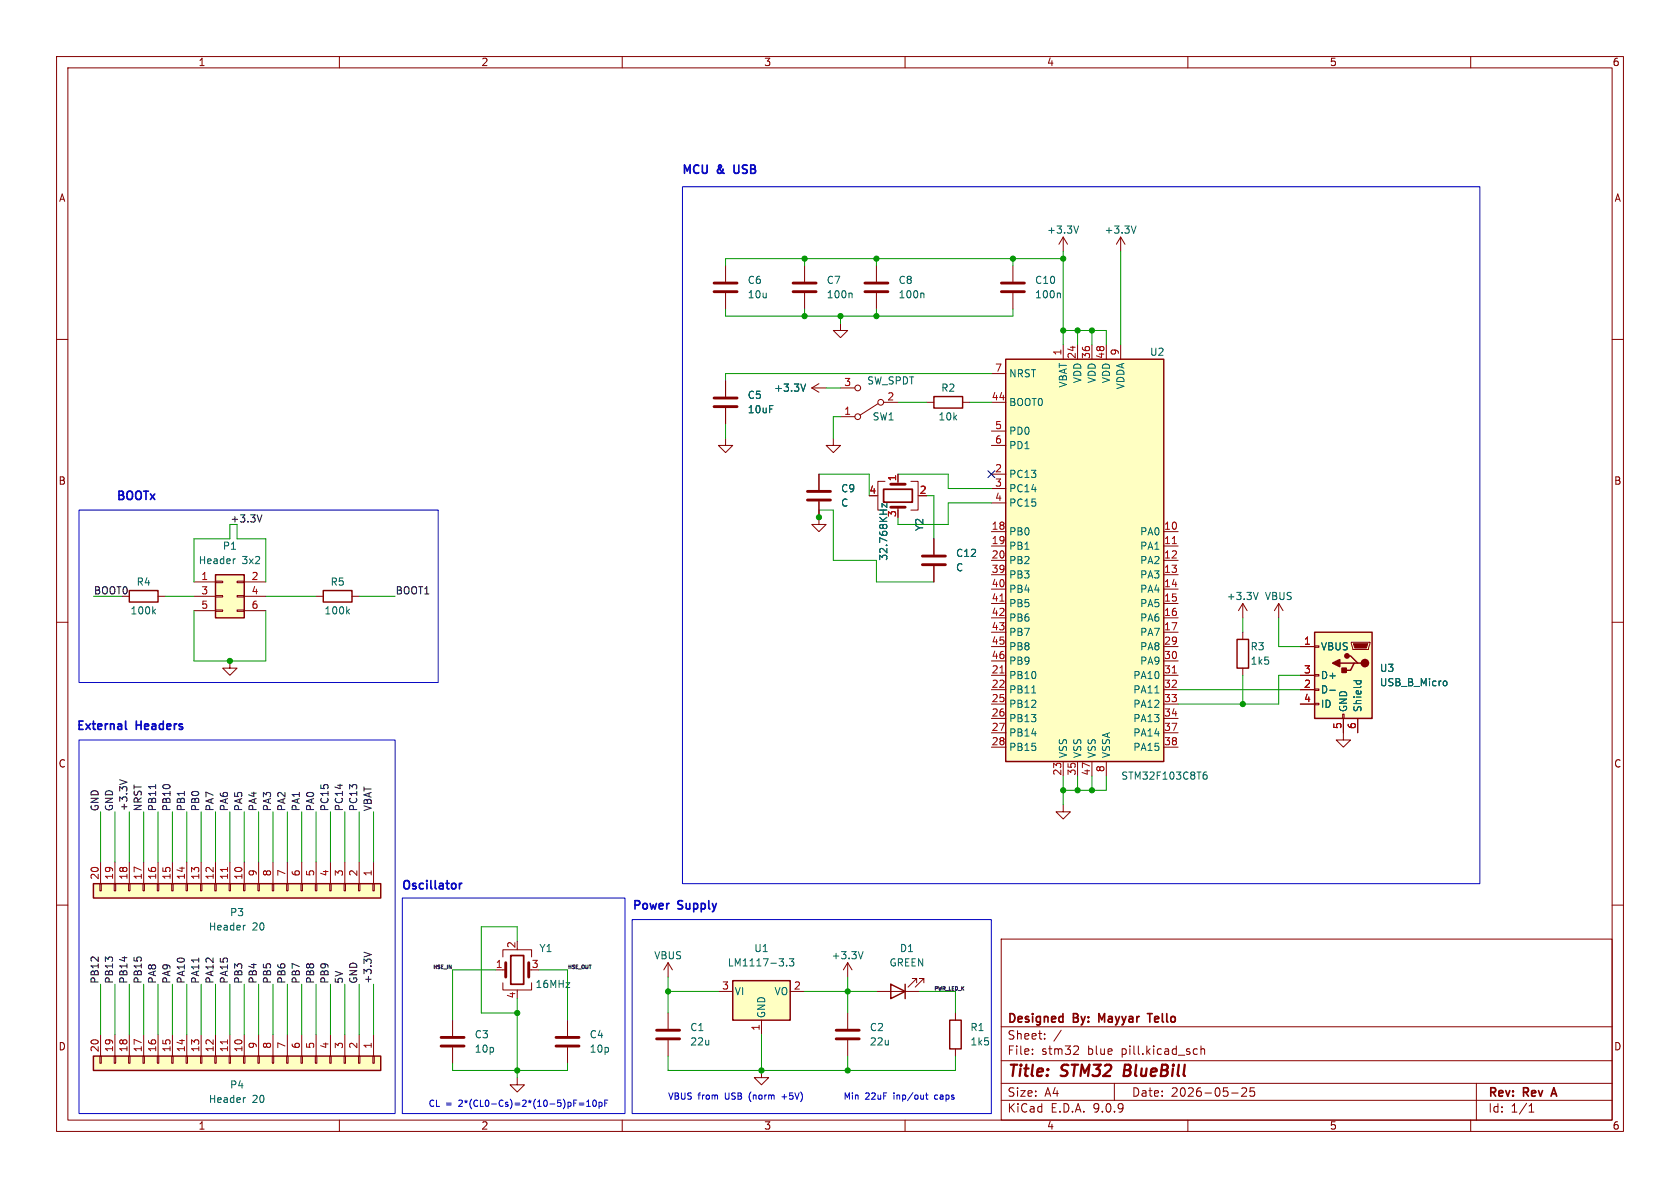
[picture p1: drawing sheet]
<svg xmlns="http://www.w3.org/2000/svg" width="297mm" height="210mm" viewBox="0 0 297 210" stroke-linecap="round" stroke-linejoin="round" font-family="sans-serif">
<g fill="none" stroke="#840000" stroke-width=".18">
<path d="M10 10h277v190h-277zM12 12h273v186h-273zM60 10v2M110 10v2M160 10v2M210 10v2M260 10v2M10 60h2M285 60h2M10 110h2M27.9 105.4h1.3M55.9 105.4h1.2"/>
<path d="M62.2 105.4h1.3M285 110h2M10 160h2M87.6 171.5h1.8M88.9 169.2v-1.3h5.1v1.3M88.9 173.7v1.3h5.1v-1.3M91.4 175v.3M118.1 170.2v2.5M118.1 179.1v2.8M118.1 170.2l-.8 1.3M118.1 170.2l.8 1.3M154.9 175.3h7.7"/>
<path d="M162.1 173.7v-.7h-.8h.8l-1.6 1.5M163.3 173.7v-.7h-.7h.7l-1.5 1.5M177 166h108v32h-108zM285 160h2M60 198v2M80 180.3v2.8M80 185.2v2.8M91.4 190.5v1.3h1.3l-1.3 1.2-1.2-1.2h1.2M100.3 180.3v2.8M100.3 185.2v2.8M110 198v2M118.1 183.9v2.8"/>
<path d="M160 198v2M177 194.5h108M177 191.5h108M177 187.5h108M177 181.5h108M182.5 186.3v.1M182.5 185.5v.1M184.7 183.6v.1M184.7 182.8v.1M187.6 182.1l-1.3 2M190.4 184.9l.3 .3-.1 .3-.9 .9h1M197 191.5v3"/>
<path d="M210 198v2M211.2 185.4l.5 .1M211.7 186.3l-.5 .1M212.3 185.5l.2-.1 .4 .1 .1 .9M212.3 184.9v1.5M217.7 193.2h1.2M219.5 192.4l.6-.1 .2 .1 .1 .3-.9 1.1h.9M221.7 192.3h-.7v.7l.2-.1h.5l.1 .3-.1 .5-.2 .1-.5-.1M260 198v2M261 191.5v6.5M270.3 196.6h.9M270.3 195.5l.4-.4v1.5"/>
</g>
<path d="M90.3 168.9h2.3v5.1h-2.3zM202.8 179.2h.9M203.3 179.2v1.5M194.8 180.3l-.5-1.1v1.5M274.3 193.4h.8M274.7 192.3l-.5 1.5" fill="none" stroke="#840000" stroke-width=".3"/>
<path d="M198.9 188.2l-.3 2h.8" fill="none" stroke="#840000" stroke-width=".4"/>
<path d="M22.9 104.4h5v2h-5zM57.1 104.4h5.1v2h-5.1zM157.5 174l2.5 1.3-2.5 1.2zM160 174v2.5" fill="none" stroke="#840000" stroke-width=".25"/>
<path d="M27.1 108l.4 .5M27.5 107.7l-.5 .5M61.4 108l.4 .5M61.8 107.7l-.5 .5" fill="none" stroke="#006464" stroke-width=".18"/>
<path d="M89.4 170.2v2.5M93.5 170.2v2.5M78 183.4h4M78 184.9h4M98.3 183.4h4.1M98.3 184.9h4.1M116.1 182.1h4M116.1 183.6h4" fill="none" stroke="#840000" stroke-width=".51"/>
<path d="M38.1 101.6h5.1v7.6h-5.1z" fill="#ffffc2"/>
<path d="M38.1 101.6h5.1v7.6h-5.1z" fill="none" stroke="#840000" stroke-width=".25"/>
<path d="M34.3 102.9h3.8M34.3 105.4h3.8M34.3 108h3.8M38.1 102.7h1.3v.3h-1.3zM38.1 105.3h1.3v.2h-1.3zM38.1 107.8h1.3v.3h-1.3zM41.9 102.7h1.3v.3h-1.3zM41.9 105.3h1.3v.2h-1.3zM41.9 107.8h1.3v.3h-1.3zM43.2 102.9h3.8M43.2 105.4h3.8M43.2 108h3.8" fill="none" stroke="#840000" stroke-width=".18"/>
<path d="M41.6 98.8l-.2 .1" fill="none" stroke="#006464" stroke-width=".18"/>
<path d="M16.5 156.2h50.8v2.6h-50.8z" fill="#ffffc2"/>
<path d="M16.5 156.2h50.8v2.6h-50.8z" fill="none" stroke="#840000" stroke-width=".25"/>
<g fill="none" stroke="#840000" stroke-width=".18">
<path d="M154.9 87.6h.3M156.5 85.1h-1.3v5.1h1.3M158.7 83.8v1.3M158.7 89.7v.5M161 85.1h1.3v5.1h-1.3M17.7 156.2h.2v1.3h-.2zM17.8 152.4v3.8M20.2 156.2h.2v1.3h-.2zM20.3 152.4v3.8M22.7 156.2h.3v1.3h-.3zM22.9 152.4v3.8M25.3 156.2h.2v1.3h-.2z"/>
<path d="M25.4 152.4v3.8M27.8 156.2h.3v1.3h-.3zM27.9 152.4v3.8M30.4 156.2h.2v1.3h-.2zM30.5 152.4v3.8M32.9 156.2h.2v1.3h-.2zM33 152.4v3.8M35.4 156.2h.3v1.3h-.3zM35.6 152.4v3.8M38 156.2h.2v1.3h-.2zM38.1 152.4v3.8M40.5 156.2h.3v1.3h-.3z"/>
<path d="M40.6 152.4v3.8M43.1 156.2h.2v1.3h-.2zM43.2 152.4v3.8M45.6 156.2h.2v1.3h-.2zM45.7 152.4v3.8M48.1 156.2h.3v1.3h-.3zM48.3 152.4v3.8M50.7 156.2h.2v1.3h-.2zM50.8 152.4v3.8M53.2 156.2h.3v1.3h-.3zM53.3 152.4v3.8M55.8 156.2h.2v1.3h-.2z"/>
<path d="M55.9 152.4v3.8M58.3 156.2h.2v1.3h-.2zM58.4 152.4v3.8M60.8 156.2h.3v1.3h-.3zM61 152.4v3.8M63.4 156.2h.2v1.3h-.2zM63.5 152.4v3.8M65.9 156.2h.3v1.3h-.3zM66 152.4v3.8"/>
</g>
<path d="M40.2 153.3v.8" fill="none" stroke="#a90000" stroke-width=".18"/>
<path d="M156.8 89v.7l-.9-.7v.7M43.4 163.6h-.3" fill="none" stroke="#006464" stroke-width=".18"/>
<path d="M157.5 85.6h2.5M157.5 89.7h2.5" fill="none" stroke="#840000" stroke-width=".51"/>
<path d="M156.2 86.5h5.1v2.3h-5.1z" fill="none" stroke="#840000" stroke-width=".3"/>
<path d="M16.5 186.7h50.8v2.5h-50.8z" fill="#ffffc2"/>
<path d="M165.1 70.1h5.1v2h-5.1zM16.5 186.7h50.8v2.5h-50.8zM167.9 180.3h2v5.1h-2z" fill="none" stroke="#840000" stroke-width=".25"/>
<g fill="none" stroke="#840000" stroke-width=".18">
<path d="M179.1 47v2.8M179.1 51.8v2.8M163.8 71.1h1.3M170.2 71.1h1.2M40.6 116.8v1.3h1.3l-1.3 1.3-1.2-1.3h1.2M188 142.2v1.3h1.2l-1.2 1.3-1.3-1.3h1.3M149.9 170.2v2.5M149.9 179.1v2.8M149.9 170.2l-.8 1.3M149.9 170.2l.7 1.3M168.9 179.1v1.2M17.7 186.7h.2v1.3h-.2z"/>
<path d="M17.8 182.9v3.8M20.2 186.7h.2v1.3h-.2zM20.3 182.9v3.8M22.7 186.7h.3v1.3h-.3zM22.9 182.9v3.8M25.3 186.7h.2v1.3h-.2zM25.4 182.9v3.8M27.8 186.7h.3v1.3h-.3zM27.9 182.9v3.8M30.4 186.7h.2v1.3h-.2zM30.5 182.9v3.8M32.9 186.7h.2v1.3h-.2z"/>
<path d="M33 182.9v3.8M35.4 186.7h.3v1.3h-.3zM35.6 182.9v3.8M38 186.7h.2v1.3h-.2zM38.1 182.9v3.8M40.5 186.7h.3v1.3h-.3zM40.6 182.9v3.8M43.1 186.7h.2v1.3h-.2zM43.2 182.9v3.8M45.6 186.7h.2v1.3h-.2zM45.7 182.9v3.8M48.1 186.7h.3v1.3h-.3z"/>
<path d="M48.3 182.9v3.8M50.7 186.7h.2v1.3h-.2zM50.8 182.9v3.8M53.2 186.7h.3v1.3h-.3zM53.3 182.9v3.8M55.8 186.7h.2v1.3h-.2zM55.9 182.9v3.8M58.3 186.7h.2v1.3h-.2zM58.4 182.9v3.8M60.8 186.7h.3v1.3h-.3zM61 182.9v3.8M63.4 186.7h.2v1.3h-.2z"/>
<path d="M63.5 182.9v3.8M65.9 186.7h.3v1.3h-.3zM66 182.9v3.8M134.6 189.2v1.3h1.3l-1.3 1.3-1.3-1.3h1.3M149.9 183.9v2.8M168.9 185.4v1.3"/>
</g>
<path d="M40.2 183.8v.7" fill="none" stroke="#a90000" stroke-width=".18"/>
<path d="M187.3 51.8l.2 .2v.6M152.6 168.2l-.4 1.3M43.4 194l-.3 .1" fill="none" stroke="#006464" stroke-width=".18"/>
<path d="M177 50h4.1M177 51.6h4.1M147.8 182.1h4.1M147.8 183.6h4.1" fill="none" stroke="#840000" stroke-width=".51"/>
<path d="M129.5 173.4h10.2v6.9h-10.2z" fill="#ffffc2"/>
<path d="M129.5 173.4h10.2v6.9h-10.2z" fill="none" stroke="#840000" stroke-width=".25"/>
<path d="M188 41.9l-.8 1.3M188 41.9l.7 1.3M188 41.9v2.6M198.1 41.9l-.7 1.3M198.1 41.9l.8 1.3M198.1 41.9v2.6M127 175.3h2.5M139.7 175.3h2.5M134.6 180.3v2.6" fill="none" stroke="#840000" stroke-width=".18"/>
<path d="M190.7 39.9l-.4 1.3M200.8 39.9l-.4 1.3M139.1 170.6v.2M139.5 169.5h.8l-.4 .5 .4 .1v.5l-.2 .2-.6-.2" fill="none" stroke="#006464" stroke-width=".18"/>
<path d="M232.4 111.8h10.2v15.2h-10.2z" fill="#ffffc2"/>
<path d="M232.4 111.8h10.2v15.2h-10.2zM236.9 117.2h2.5M238.1 116h.7l1.2 1.2h.7M240 117.2h-.6l-.6 1.3h-1.3" fill="none" stroke="#840000" stroke-width=".25"/>
<g fill="none" stroke="#840000" stroke-width=".18">
<path d="M128.3 47v2.8M128.3 51.8v2.8M142.2 47v2.8M142.2 51.8v2.8M148.6 57.2v1.2h1.3l-1.3 1.3-1.3-1.3h1.3M154.9 47v2.8M154.9 51.8v2.8M128.3 77.5v1.2h1.2l-1.2 1.3-1.3-1.3h1.3M128.3 67.3v2.8M128.3 72.1v2.8M143.5 68.6h2.5M143.5 68.6l1.3 .7"/>
<path d="M144.8 67.8l-1.3 .8M147.3 77.5v1.2h1.3l-1.3 1.3-1.3-1.3h1.3M148.6 73.7h2.5M148.6 68.6h2.5M155.2 71.4l-3.2 2M156.2 71.1h2.5M144.8 88.6v4.1h1.2l-1.2 1.3-1.3-1.3h1.3M144.8 83.8v2.8M165.1 95.3v2.7M165.1 100.1v2.8M229.9 114.3h2.5M229.9 119.4h2.5"/>
<path d="M232.4 114.2h.8v.2h-.8zM232.4 119.3h.8v.2h-.8zM238.9 113.5h3.3v.3l-.3 1h-2.8zM229.9 121.9h2.5M229.9 124.5h2.5M232.4 121.8h.8v.2h-.8zM232.4 124.3h.8v.3h-.8zM237.4 126.2h.2v.8h-.2zM237.5 127v2.5M240 127v2.5"/>
<circle cx="151.6" cy="73.7" r=".51"/>
<circle cx="151.6" cy="68.6" r=".51"/>
<circle cx="155.7" cy="71.1" r=".51"/>
</g>
<path d="M239.3 113.8h2.5l-.2 .8h-2.1z" fill="#840000" stroke="#840000" stroke-width=".18"/>
<g fill="#840000" stroke="#840000" stroke-width=".25">
<path d="M237.2 118.1h.8v.8h-.8z"/>
<path d="M235.6 117.2l1.3-.6v1.3z"/>
<circle cx="241.3" cy="117.2" r=".63"/>
<circle cx="238.1" cy="116" r=".38"/>
</g>
<path d="M150.5 51.8l.1 .2v.6M163.2 51.8l.1 .2v.6M142.4 67.9l-.4 1.3M235.1 122h1M239.3 120.3h1.3M239.8 120.3v.4M240.5 120.3l.1 .4M255.4 120.4h.3l.1 .2-.1 .5-.3 .1" fill="none" stroke="#006464" stroke-width=".18"/>
<path d="M126.2 50h4.1M126.2 51.6h4.1M140.2 50h4.1M140.2 51.6h4.1M152.9 50h4.1M152.9 51.6h4.1M126.2 70.4h4.1M126.2 71.9h4.1M142.7 86.9h4.1M142.7 88.4h4.1M163.1 98.3h4M163.1 99.8h4" fill="none" stroke="#840000" stroke-width=".51"/>
<path d="M177.8 63.5h27.9v71.1h-27.9z" fill="#ffffc2"/>
<path d="M177.8 63.5h27.9v71.1h-27.9zM218.7 113h2v5.1h-2z" fill="none" stroke="#840000" stroke-width=".25"/>
<g fill="none" stroke="#840000" stroke-width=".18">
<path d="M128.3 67.3v2.8M128.3 72.1v2.8M175.3 66h2.5M175.3 71.1h2.5M175.3 76.2h2.5M175.3 78.7h2.5M188 61v2.5M190.5 61v2.5M193 61v2.5M195.6 61v2.5M198.1 61v2.5M144.8 83.8v2.8"/>
<path d="M144.8 88.6v2.8M158.7 83.8v1.3M165.1 95.3v2.7M175.3 83.8h2.5M175.3 86.4h2.5M175.3 88.9h2.5M175.3 94h2.5M175.3 96.5h2.5M175.3 99.1h2.5M205.7 94h2.6M205.7 96.5h2.6M205.7 99.1h2.6"/>
<path d="M165.1 100.1v2.8M175.3 101.6h2.5M175.3 104.1h2.5M175.3 106.7h2.5M175.3 109.2h2.5M175.3 111.8h2.5M175.3 114.3h2.5M175.3 116.8h2.5M175.3 119.4h2.5M205.7 101.6h2.6M205.7 104.1h2.6M205.7 106.7h2.6"/>
<path d="M205.7 109.2h2.6M205.7 111.8h2.6M205.7 114.3h2.6M205.7 116.8h2.6M205.7 119.4h2.6M219.7 106.7l-.8 1.3M219.7 106.7l.8 1.3M219.7 106.7v2.5M219.7 111.8v1.2M219.7 118.1v1.3M226.1 106.7l-.8 1.3M226.1 106.7l.7 1.3"/>
<path d="M226.1 106.7v2.5M229.9 114.3h2.5M229.9 119.4h2.5M175.3 121.9h2.5M175.3 124.5h2.5M175.3 127h2.5M175.3 129.5h2.5M175.3 132.1h2.5M188 134.6v2.6M190.5 134.6v2.6M193 134.6v2.6M195.6 134.6v2.6"/>
<path d="M205.7 121.9h2.6M205.7 124.5h2.6M205.7 127h2.6M205.7 129.5h2.6M205.7 132.1h2.6M229.9 121.9h2.5M229.9 124.5h2.5M237.5 127v3.8h1.3l-1.3 1.3-1.3-1.3h1.3M240 127v2.5"/>
</g>
<path d="M207.3 96.1h.7M176.8 106.3h.7M176.8 119h.7M207.3 119h.7" fill="none" stroke="#a90000" stroke-width=".18"/>
<path d="M142.4 67.9l-.4 1.3M156.8 89v.7l-.9-.7v.7M222.4 104.7l-.4 1.3M182.4 122.5h.7M204.2 122.5h.7M212.7 137.2l.2-.2h.3l.2 .2v.3l-.2 .2h-.4l-.1-.2M213.3 136.5h-.4l-.2 .5M235.1 122h1M239.3 120.3h1.3M239.8 120.3v.4M240.5 120.3l.1 .4M255.4 120.4h.3l.1 .2-.1 .5-.3 .1" fill="none" stroke="#006464" stroke-width=".18"/>
<path d="M46.3 91l-.4 1.3M21.2 137.8l1.2 .5M27.5 138.7v.7M35.1 169.4v.7M64.3 168.3l1.3 .4" fill="none" stroke="#0f0f0f" stroke-width=".18"/>
<g fill="none" stroke="#009600" stroke-width=".18">
<path d="M128.3 54.6v1.3h50.8v-1.3M142.2 45.7v1.3M142.2 54.6v1.3M148.6 55.9v1.3M154.9 45.7v1.3M154.9 54.6v1.3M179.1 45.7v1.3M188 44.5v16.5M188 45.7h-59.7v1.3M188 58.4h7.6v2.6M190.5 58.4v2.6M193 58.4v2.6"/>
<path d="M198.1 44.5v16.5M128.3 74.9v2.6M146 68.6h2.6M148.6 73.7h-1.3v3.8M158.7 71.1h5.1M171.4 71.1h3.9M175.3 66h-47v1.3M40.6 92.7v2.6h-6.3v7.6M41.9 92.7v2.6h5.1v7.6M144.8 91.4v-1.2h2.5v8.9h7.6v3.8h10.2M144.8 83.8h8.9v3.8M158.7 83.8h8.9v2.6h7.7"/>
<path d="M163.8 87.6h1.3v7.7M175.3 88.9h-7.7v3.8h-8.9v-1.3M16.5 105.4h5.1M29.2 105.4h5.1M34.3 108v8.8h12.7v-8.8M47 105.4h8.9M63.5 105.4h6.3M219.7 109.2v2.6M219.7 119.4v5.1M226.1 109.2v5.1h3.8M229.9 119.4h-3.8v5.1h-17.8M188 137.2v5"/>
<path d="M190.5 137.2v2.5M193 137.2v2.5M195.6 137.2v2.5h-7.6M208.3 121.9h21.6M17.8 143.5v8.9M20.3 143.5v8.9M22.9 143.5v8.9M25.4 143.5v8.9M27.9 143.5v8.9M30.5 143.5v8.9M33 143.5v8.9M35.6 143.5v8.9"/>
<path d="M38.1 143.5v8.9M40.6 143.5v8.9M43.2 143.5v8.9M45.7 143.5v8.9M48.3 143.5v8.9M50.8 143.5v8.9M53.3 143.5v8.9M55.9 143.5v8.9M58.4 143.5v8.9M61 143.5v8.9M63.5 143.5v8.9M66 143.5v8.9"/>
<path d="M17.8 174v8.9M20.3 174v8.9M22.9 174v8.9M25.4 174v8.9M27.9 174v8.9M30.5 174v8.9M33 174v8.9M35.6 174v8.9M38.1 174v8.9M40.6 174v8.9M43.2 174v8.9M45.7 174v8.9"/>
<path d="M48.3 174v8.9M50.8 174v8.9M53.3 174v8.9M55.9 174v8.9M58.4 174v8.9M61 174v8.9M63.5 174v8.9M66 174v8.9M87.6 171.5h-7.6v8.8M91.4 166.4v-2.6h-6.3v15.3h6.3M91.4 176.5v14M95.2 171.5h5.1v8.8"/>
<path d="M118.1 172.7v6.4M118.1 175.3h8.9M142.2 175.3h12.7M149.9 172.7v6.4M162.6 175.3h6.3v3.8M80 188v1.2h20.3v-1.2M118.1 186.7v2.5h50.8v-2.5M134.6 182.9v6.3M149.9 186.7v2.5"/>
</g>
<path d="M174.7 83.2l1.2 1.2M175.9 83.2l-1.2 1.2" fill="none" stroke="#000084" stroke-width=".18"/>
<g fill="none" stroke="#0000c2" stroke-width=".18">
<path d="M120.6 33h141v123.2h-141zM14 90.2h63.5v30.5h-63.5zM14 130.8h55.8v66.1h-55.8zM71.1 158.8h39.4v38.1h-39.4zM111.8 162.6h63.5v34.3h-63.5zM102.4 195h.8M102.4 195.3h.8M103.7 195.6h.7M103.7 194.8l.3-.3v1.1M104.9 194.6l.2-.1a.6 .6 0 0 1 .3 .5 .6 .6 0 0 1-.3 .6l-.3-.4zM105.9 194.9l.3-.1 .2 .3-.1 .4h-.4M105.9 194.8v1.2"/>
<path d="M106.9 195h.4M107.4 194.5h-.5v1.1M138.2 193.9h.9M149.4 194.3v-1.1l.4 .8 .4-.8v1.1M150.7 193.2v.1M150.7 193.6v.7M155.7 193.6v.7M155.7 194.2l-.3 .1M161.7 193.8l.2-.2 .4 .2-.1 .5h-.3l-.2-.2M162.8 193.6v.7l.5-.1M163.3 193.6v.7M163.8 193.2v1"/>
<path d="M168.6 193.6h-.2l-.2 .1 .1 .2 .3 .1v.3h-.4"/>
</g>
<path d="M22.2 127.5v1.2l.2 .2M81.2 156.2v.9M81.6 156.2h-.2l-.2 .2" fill="none" stroke="#0000c2" stroke-width=".29"/>
<g fill="#009600" stroke="#009600" stroke-width=".18">
<circle cx="118.1" cy="175.3" r=".46"/>
<circle cx="91.4" cy="179.1" r=".46"/>
<circle cx="91.4" cy="189.2" r=".46"/>
<circle cx="40.6" cy="116.8" r=".46"/>
<circle cx="188" cy="45.7" r=".46"/>
<circle cx="188" cy="58.4" r=".46"/>
<circle cx="190.5" cy="58.4" r=".46"/>
<circle cx="193" cy="58.4" r=".46"/>
<circle cx="179.1" cy="45.7" r=".46"/>
<circle cx="149.9" cy="175.3" r=".46"/>
<circle cx="188" cy="139.7" r=".46"/>
<circle cx="149.9" cy="189.2" r=".46"/>
<circle cx="193" cy="139.7" r=".46"/>
<circle cx="190.5" cy="139.7" r=".46"/>
<circle cx="134.6" cy="189.2" r=".46"/>
<circle cx="219.7" cy="124.5" r=".46"/>
<circle cx="144.8" cy="91.4" r=".46"/>
<circle cx="154.9" cy="45.7" r=".46"/>
<circle cx="142.2" cy="55.9" r=".46"/>
<circle cx="154.9" cy="55.9" r=".46"/>
<circle cx="148.6" cy="55.9" r=".46"/>
<circle cx="142.2" cy="45.7" r=".46"/>
</g>
<g font-size="2.8" fill="#840000">
<text x="178" y="190.9">Title:</text>
<text x="187.7" y="190.9">STM32</text>
<text x="199.5" y="190.9">BlueBill</text>
</g>
<g font-size="2.1" fill="#0000c2">
<text x="120.4" y="31.2">MCU</text>
<text x="126.8" y="31.2">&amp;</text>
<text x="130.3" y="31.2">USB</text>
<text x="20.4" y="88.8">BOOTx</text>
<text x="13.3" y="129.5">External</text>
<text x="24" y="129.5">Headers</text>
<text x="70.8" y="157.6">Oscillator</text>
<text x="111.6" y="161.2">Power</text>
<text x="119.8" y="161.2">Supply</text>
</g>
<g font-size="2.1" fill="#840000">
<text x="178" y="184">Sheet:</text>
<text x="178" y="181.2">Designed</text>
<text x="189.8" y="181.2">By:</text>
<text x="194.9" y="181.2">Mayyar</text>
<text x="204.3" y="181.2">Tello</text>
<text x="178" y="186.7">File:</text>
<text x="184.1" y="186.7">stm32</text>
<text x="192.3" y="186.7">blue</text>
<text x="198.4" y="186.7">pill.kicad_sch</text>
<text x="178" y="196.9">KiCad</text>
<text x="178" y="194.1">Size:</text>
<text x="184.7" y="194.1">A4</text>
<text x="185.7" y="196.9">E.D.A.</text>
<text x="193.3" y="196.9">9.0.9</text>
<text x="200" y="194.1">Date:</text>
<text x="207" y="194.1">2026-05-25</text>
<text x="263" y="194.3">Rev:</text>
<text x="263" y="196.9">Id:</text>
<text x="267.1" y="196.9">1/1</text>
<text x="269.4" y="194.3">Rev</text>
<text x="275.1" y="194.3">A</text>
</g>
<g font-size="1.8" fill="#840000">
<text x="35" y="11.9">1</text>
<text x="85" y="11.9">2</text>
<text x="135" y="11.9">3</text>
<text x="185" y="11.9">4</text>
<text x="235" y="11.9">5</text>
<text x="285" y="11.9">6</text>
<text x="10.3" y="35.9">A</text>
<text x="285.3" y="35.9">A</text>
<text x="10.3" y="85.9">B</text>
<text x="285.3" y="85.9">B</text>
<text x="10.3" y="135.9">C</text>
<text x="285.3" y="135.9">C</text>
<text x="10.3" y="185.9">D</text>
<text x="285.3" y="185.9">D</text>
<text x="35" y="199.9">1</text>
<text x="85" y="199.9">2</text>
<text x="135" y="199.9">3</text>
<text x="185" y="199.9">4</text>
<text x="235" y="199.9">5</text>
<text x="285" y="199.9">6</text>
</g>
<g font-size="1.8" fill="#006464">
<text x="185" y="41.5">+3.3V</text>
<text x="195.2" y="41.5">+3.3V</text>
<text x="132.1" y="50.4">C6</text>
<text x="132.1" y="52.9">10u</text>
<text x="146.1" y="50.4">C7</text>
<text x="146.1" y="52.9">100n</text>
<text x="158.8" y="50.4">C8</text>
<text x="158.8" y="52.9">100n</text>
<text x="182.9" y="52.9">100n</text>
<text x="182.9" y="50.4">C10</text>
<text x="203.2" y="63.1">U2</text>
<text x="132.1" y="70.7">C5</text>
<text x="136.8" y="69.4">+3.3V</text>
<text x="153.2" y="68.2">SW_SPDT</text>
<text x="166.3" y="69.4">R2</text>
<text x="178.3" y="66.9">NRST</text>
<text x="178.3" y="72">BOOT0</text>
<text x="188.8" y="68.6" transform="rotate(-90 188.8 68.6)">VBAT</text>
<text x="191.4" y="67.8" transform="rotate(-90 191.4 67.8)">VDD</text>
<text x="193.9" y="67.8" transform="rotate(-90 193.9 67.8)">VDD</text>
<text x="196.4" y="67.8" transform="rotate(-90 196.4 67.8)">VDD</text>
<text x="199" y="68.9" transform="rotate(-90 199 68.9)">VDDA</text>
<text x="132.1" y="73.3">10uF</text>
<text x="154.2" y="74.5">SW1</text>
<text x="165.8" y="74.5">10k</text>
<text x="178.3" y="77.1">PD0</text>
<text x="178.3" y="79.6">PD1</text>
<text x="148.6" y="87.2">C9</text>
<text x="148.6" y="89.8">C</text>
<text x="178.3" y="84.7">PC13</text>
<text x="178.3" y="87.2">PC14</text>
<text x="178.3" y="89.8">PC15</text>
<text x="163.4" y="94" transform="rotate(-90 163.4 94)">Y2</text>
<text x="178.3" y="94.8">PB0</text>
<text x="201.5" y="94.8">PA0</text>
<text x="35" y="99.9">Header</text>
<text x="39.3" y="97.4">P1</text>
<text x="42.8" y="99.9">3x2</text>
<text x="157.1" y="99.2" transform="rotate(-90 157.1 99.2)">32.768KHz</text>
<text x="168.9" y="98.7">C12</text>
<text x="168.9" y="101.2">C</text>
<text x="178.3" y="97.4">PB1</text>
<text x="178.3" y="99.9">PB2</text>
<text x="201.5" y="97.4">PA1</text>
<text x="201.5" y="99.9">PA2</text>
<text x="24.1" y="103.7">R4</text>
<text x="58.3" y="103.7">R5</text>
<text x="178.3" y="102.5">PB3</text>
<text x="178.3" y="105">PB4</text>
<text x="178.3" y="107.5">PB5</text>
<text x="201.5" y="102.5">PA3</text>
<text x="201.5" y="105">PA4</text>
<text x="201.5" y="107.5">PA5</text>
<text x="216.8" y="106.3">+3.3V</text>
<text x="223.5" y="106.3">VBUS</text>
<text x="23" y="108.8">100k</text>
<text x="57.3" y="108.8">100k</text>
<text x="178.3" y="110.1">PB6</text>
<text x="178.3" y="112.6">PB7</text>
<text x="201.5" y="110.1">PA6</text>
<text x="201.5" y="112.6">PA7</text>
<text x="178.3" y="115.2">PB8</text>
<text x="178.3" y="117.7">PB9</text>
<text x="201.5" y="115.2">PA8</text>
<text x="201.5" y="117.7">PA9</text>
<text x="221" y="115.2">R3</text>
<text x="221" y="117.7">1k5</text>
<text x="233.4" y="115.2">VBUS</text>
<text x="243.8" y="119">U3</text>
<text x="178.3" y="120.2">PB10</text>
<text x="178.3" y="122.8">PB11</text>
<text x="178.3" y="125.3">PB12</text>
<text x="200.3" y="120.2">PA10</text>
<text x="200.3" y="122.8">PA11</text>
<text x="200.3" y="125.3">PA12</text>
<text x="233.4" y="120.2">D+</text>
<text x="233.4" y="122.8">D-</text>
<text x="233.4" y="125.3">ID</text>
<text x="238.4" y="126" transform="rotate(-90 238.4 126)">GND</text>
<text x="240.9" y="126" transform="rotate(-90 240.9 126)">Shield</text>
<text x="243.8" y="121.5">USB_B_Micro</text>
<text x="178.3" y="127.9">PB13</text>
<text x="178.3" y="130.4">PB14</text>
<text x="200.3" y="127.9">PA13</text>
<text x="200.3" y="130.4">PA14</text>
<text x="178.3" y="132.9">PB15</text>
<text x="188.8" y="134.1" transform="rotate(-90 188.8 134.1)">VSS</text>
<text x="191.4" y="134.1" transform="rotate(-90 191.4 134.1)">VSS</text>
<text x="193.9" y="134.1" transform="rotate(-90 193.9 134.1)">VSS</text>
<text x="196.4" y="134.1" transform="rotate(-90 196.4 134.1)">VSSA</text>
<text x="200.3" y="132.9">PA15</text>
<text x="198.1" y="138">STM32F103C8T6</text>
<text x="36.8" y="164.7">Header</text>
<text x="40.6" y="162.2">P3</text>
<text x="44.6" y="164.7">20</text>
<text x="95.3" y="168.5">Y1</text>
<text x="115.6" y="169.8">VBUS</text>
<text x="128.6" y="171">LM1117-3.3</text>
<text x="133.2" y="168.5">U1</text>
<text x="146.9" y="169.8">+3.3V</text>
<text x="157.2" y="171">GREEN</text>
<text x="159" y="168.5">D1</text>
<text x="94.6" y="174.9">16MHz</text>
<text x="129.8" y="176.1">VI</text>
<text x="136.8" y="176.1">VO</text>
<text x="83.8" y="183.7">C3</text>
<text x="104.1" y="183.7">C4</text>
<text x="121.9" y="182.5">C1</text>
<text x="121.9" y="185">22u</text>
<text x="135.5" y="180.1" transform="rotate(-90 135.5 180.1)">GND</text>
<text x="153.7" y="182.5">C2</text>
<text x="153.7" y="185">22u</text>
<text x="171.5" y="182.5">R1</text>
<text x="171.5" y="185">1k5</text>
<text x="83.8" y="186.3">10p</text>
<text x="104.1" y="186.3">10p</text>
<text x="36.8" y="195.2">Header</text>
<text x="40.6" y="192.6">P4</text>
<text x="44.6" y="195.2">20</text>
</g>
<g font-size="1.8" fill="#a90000">
<text x="175.8" y="65.8">7</text>
<text x="187.7" y="62.9" transform="rotate(-90 187.7 62.9)">1</text>
<text x="190.2" y="63.5" transform="rotate(-90 190.2 63.5)">24</text>
<text x="192.8" y="63.5" transform="rotate(-90 192.8 63.5)">36</text>
<text x="195.3" y="63.5" transform="rotate(-90 195.3 63.5)">48</text>
<text x="197.9" y="62.9" transform="rotate(-90 197.9 62.9)">9</text>
<text x="149.2" y="68.3">3</text>
<text x="156.8" y="70.9">2</text>
<text x="175.2" y="70.9">44</text>
<text x="149.2" y="73.4">1</text>
<text x="175.8" y="75.9">5</text>
<text x="175.8" y="78.5">6</text>
<text x="175.8" y="83.6">2</text>
<text x="153.6" y="87.4">4</text>
<text x="158.5" y="85.2" transform="rotate(-90 158.5 85.2)">1</text>
<text x="162.5" y="87.4">2</text>
<text x="175.8" y="86.1">3</text>
<text x="175.8" y="88.6">4</text>
<text x="158.5" y="91.5" transform="rotate(-90 158.5 91.5)">3</text>
<text x="175.2" y="93.7">18</text>
<text x="205.7" y="93.7">10</text>
<text x="175.2" y="96.3">19</text>
<text x="175.2" y="98.8">20</text>
<text x="175.2" y="101.3">39</text>
<text x="205.7" y="96.3">11</text>
<text x="205.7" y="98.8">12</text>
<text x="205.7" y="101.3">13</text>
<text x="35.5" y="102.6">1</text>
<text x="35.5" y="105.2">3</text>
<text x="35.5" y="107.7">5</text>
<text x="44.4" y="102.6">2</text>
<text x="44.4" y="105.2">4</text>
<text x="44.4" y="107.7">6</text>
<text x="175.2" y="103.9">40</text>
<text x="175.2" y="106.4">41</text>
<text x="205.7" y="103.9">14</text>
<text x="205.7" y="106.4">15</text>
<text x="175.2" y="109">42</text>
<text x="175.2" y="111.5">43</text>
<text x="205.7" y="109">16</text>
<text x="205.7" y="111.5">17</text>
<text x="175.2" y="114">45</text>
<text x="175.2" y="116.6">46</text>
<text x="175.2" y="119.1">21</text>
<text x="205.7" y="114">29</text>
<text x="205.7" y="116.6">30</text>
<text x="205.7" y="119.1">31</text>
<text x="230.4" y="114">1</text>
<text x="230.4" y="119.1">3</text>
<text x="175.2" y="121.7">22</text>
<text x="175.2" y="124.2">25</text>
<text x="205.7" y="121.7">32</text>
<text x="205.7" y="124.2">33</text>
<text x="230.4" y="121.7">2</text>
<text x="230.4" y="124.2">4</text>
<text x="175.2" y="126.7">26</text>
<text x="175.2" y="129.3">27</text>
<text x="175.2" y="131.8">28</text>
<text x="205.7" y="126.7">34</text>
<text x="205.7" y="129.3">37</text>
<text x="205.7" y="131.8">38</text>
<text x="237.2" y="129" transform="rotate(-90 237.2 129)">5</text>
<text x="239.8" y="129" transform="rotate(-90 239.8 129)">6</text>
<text x="187.7" y="137.2" transform="rotate(-90 187.7 137.2)">23</text>
<text x="190.2" y="137.2" transform="rotate(-90 190.2 137.2)">35</text>
<text x="192.8" y="137.2" transform="rotate(-90 192.8 137.2)">47</text>
<text x="195.3" y="136.6" transform="rotate(-90 195.3 136.6)">8</text>
<text x="17.5" y="155.6" transform="rotate(-90 17.5 155.6)">20</text>
<text x="20.1" y="155.6" transform="rotate(-90 20.1 155.6)">19</text>
<text x="22.6" y="155.6" transform="rotate(-90 22.6 155.6)">18</text>
<text x="25.1" y="155.6" transform="rotate(-90 25.1 155.6)">17</text>
<text x="27.7" y="155.6" transform="rotate(-90 27.7 155.6)">16</text>
<text x="30.2" y="155.6" transform="rotate(-90 30.2 155.6)">15</text>
<text x="32.8" y="155.6" transform="rotate(-90 32.8 155.6)">14</text>
<text x="35.3" y="155.6" transform="rotate(-90 35.3 155.6)">13</text>
<text x="37.8" y="155.6" transform="rotate(-90 37.8 155.6)">12</text>
<text x="40.4" y="155.6" transform="rotate(-90 40.4 155.6)">11</text>
<text x="42.9" y="155.6" transform="rotate(-90 42.9 155.6)">10</text>
<text x="45.5" y="155" transform="rotate(-90 45.5 155)">9</text>
<text x="48" y="155" transform="rotate(-90 48 155)">8</text>
<text x="50.5" y="155" transform="rotate(-90 50.5 155)">7</text>
<text x="53.1" y="155" transform="rotate(-90 53.1 155)">6</text>
<text x="55.6" y="155" transform="rotate(-90 55.6 155)">5</text>
<text x="58.2" y="155" transform="rotate(-90 58.2 155)">4</text>
<text x="60.7" y="155" transform="rotate(-90 60.7 155)">3</text>
<text x="63.2" y="155" transform="rotate(-90 63.2 155)">2</text>
<text x="65.8" y="155" transform="rotate(-90 65.8 155)">1</text>
<text x="91.2" y="167.7" transform="rotate(-90 91.2 167.7)">2</text>
<text x="87.6" y="171.2">1</text>
<text x="93.9" y="171.2">3</text>
<text x="91.2" y="176.6" transform="rotate(-90 91.2 176.6)">4</text>
<text x="127.6" y="175">3</text>
<text x="140.3" y="175">2</text>
<text x="45.5" y="185.5" transform="rotate(-90 45.5 185.5)">9</text>
<text x="48" y="185.5" transform="rotate(-90 48 185.5)">8</text>
<text x="50.5" y="185.5" transform="rotate(-90 50.5 185.5)">7</text>
<text x="53.1" y="185.5" transform="rotate(-90 53.1 185.5)">6</text>
<text x="55.6" y="185.5" transform="rotate(-90 55.6 185.5)">5</text>
<text x="58.2" y="185.5" transform="rotate(-90 58.2 185.5)">4</text>
<text x="60.7" y="185.5" transform="rotate(-90 60.7 185.5)">3</text>
<text x="63.2" y="185.5" transform="rotate(-90 63.2 185.5)">2</text>
<text x="65.8" y="185.5" transform="rotate(-90 65.8 185.5)">1</text>
<text x="134.4" y="182.3" transform="rotate(-90 134.4 182.3)">1</text>
<text x="17.5" y="186.1" transform="rotate(-90 17.5 186.1)">20</text>
<text x="20.1" y="186.1" transform="rotate(-90 20.1 186.1)">19</text>
<text x="22.6" y="186.1" transform="rotate(-90 22.6 186.1)">18</text>
<text x="25.1" y="186.1" transform="rotate(-90 25.1 186.1)">17</text>
<text x="27.7" y="186.1" transform="rotate(-90 27.7 186.1)">16</text>
<text x="30.2" y="186.1" transform="rotate(-90 30.2 186.1)">15</text>
<text x="32.8" y="186.1" transform="rotate(-90 32.8 186.1)">14</text>
<text x="35.3" y="186.1" transform="rotate(-90 35.3 186.1)">13</text>
<text x="37.8" y="186.1" transform="rotate(-90 37.8 186.1)">12</text>
<text x="40.4" y="186.1" transform="rotate(-90 40.4 186.1)">11</text>
<text x="42.9" y="186.1" transform="rotate(-90 42.9 186.1)">10</text>
</g>
<text font-size="1.8" fill="#009600" x="40.6" y="92.4">+3.3V</text>
<g font-size="1.8" fill="#0f0f0f">
<text x="16.5" y="105.1">BOOT0</text>
<text x="69.8" y="105.1">BOOT1</text>
<text x="17.5" y="143.5" transform="rotate(-90 17.5 143.5)">GND</text>
<text x="20.1" y="143.5" transform="rotate(-90 20.1 143.5)">GND</text>
<text x="22.6" y="143.5" transform="rotate(-90 22.6 143.5)">+3.3V</text>
<text x="25.1" y="143.5" transform="rotate(-90 25.1 143.5)">NRST</text>
<text x="27.7" y="143.5" transform="rotate(-90 27.7 143.5)">PB11</text>
<text x="30.2" y="143.5" transform="rotate(-90 30.2 143.5)">PB10</text>
<text x="32.8" y="143.5" transform="rotate(-90 32.8 143.5)">PB1</text>
<text x="35.3" y="143.5" transform="rotate(-90 35.3 143.5)">PB0</text>
<text x="37.8" y="143.5" transform="rotate(-90 37.8 143.5)">PA7</text>
<text x="40.4" y="143.5" transform="rotate(-90 40.4 143.5)">PA6</text>
<text x="42.9" y="143.5" transform="rotate(-90 42.9 143.5)">PA5</text>
<text x="45.5" y="143.5" transform="rotate(-90 45.5 143.5)">PA4</text>
<text x="48" y="143.5" transform="rotate(-90 48 143.5)">PA3</text>
<text x="50.5" y="143.5" transform="rotate(-90 50.5 143.5)">PA2</text>
<text x="53.1" y="143.5" transform="rotate(-90 53.1 143.5)">PA1</text>
<text x="55.6" y="143.5" transform="rotate(-90 55.6 143.5)">PA0</text>
<text x="58.2" y="143.5" transform="rotate(-90 58.2 143.5)">PC15</text>
<text x="60.7" y="143.5" transform="rotate(-90 60.7 143.5)">PC14</text>
<text x="63.2" y="143.5" transform="rotate(-90 63.2 143.5)">PC13</text>
<text x="65.8" y="143.5" transform="rotate(-90 65.8 143.5)">VBAT</text>
<text x="17.5" y="174" transform="rotate(-90 17.5 174)">PB12</text>
<text x="20.1" y="174" transform="rotate(-90 20.1 174)">PB13</text>
<text x="22.6" y="174" transform="rotate(-90 22.6 174)">PB14</text>
<text x="25.1" y="174" transform="rotate(-90 25.1 174)">PB15</text>
<text x="27.7" y="174" transform="rotate(-90 27.7 174)">PA8</text>
<text x="30.2" y="174" transform="rotate(-90 30.2 174)">PA9</text>
<text x="32.8" y="174" transform="rotate(-90 32.8 174)">PA10</text>
<text x="35.3" y="174" transform="rotate(-90 35.3 174)">PA11</text>
<text x="37.8" y="174" transform="rotate(-90 37.8 174)">PA12</text>
<text x="40.4" y="174" transform="rotate(-90 40.4 174)">PA15</text>
<text x="42.9" y="174" transform="rotate(-90 42.9 174)">PB3</text>
<text x="45.5" y="174" transform="rotate(-90 45.5 174)">PB4</text>
<text x="48" y="174" transform="rotate(-90 48 174)">PB5</text>
<text x="50.5" y="174" transform="rotate(-90 50.5 174)">PB6</text>
<text x="53.1" y="174" transform="rotate(-90 53.1 174)">PB7</text>
<text x="55.6" y="174" transform="rotate(-90 55.6 174)">PB8</text>
<text x="58.2" y="174" transform="rotate(-90 58.2 174)">PB9</text>
<text x="60.7" y="174" transform="rotate(-90 60.7 174)">5V</text>
<text x="63.2" y="174" transform="rotate(-90 63.2 174)">GND</text>
<text x="65.8" y="174" transform="rotate(-90 65.8 174)">+3.3V</text>
</g>
<g font-size="1.6" fill="#0000c2">
<text x="75.7" y="195.9">CL</text>
<text x="78.8" y="195.9">=</text>
<text x="81.2" y="195.9">2*(CL0-Cs)=2*(10-5)pF=10pF</text>
<text x="118" y="194.6">VBUS</text>
<text x="123.4" y="194.6">from</text>
<text x="128.3" y="194.6">USB</text>
<text x="132.8" y="194.6">(norm</text>
<text x="138.8" y="194.6">+5V) Min</text>
<text x="151.4" y="194.6">22uF</text>
<text x="156.6" y="194.6">inp/out</text>
<text x="164" y="194.6">caps</text>
</g>
<g font-size=".9" fill="#0f0f0f">
<text x="76.4" y="171.3">HSE_IN</text>
<text x="100.3" y="171.3">HSE_OUT</text>
<text x="165.1" y="175.1">PWR_LED_K</text>
</g>
</svg>
